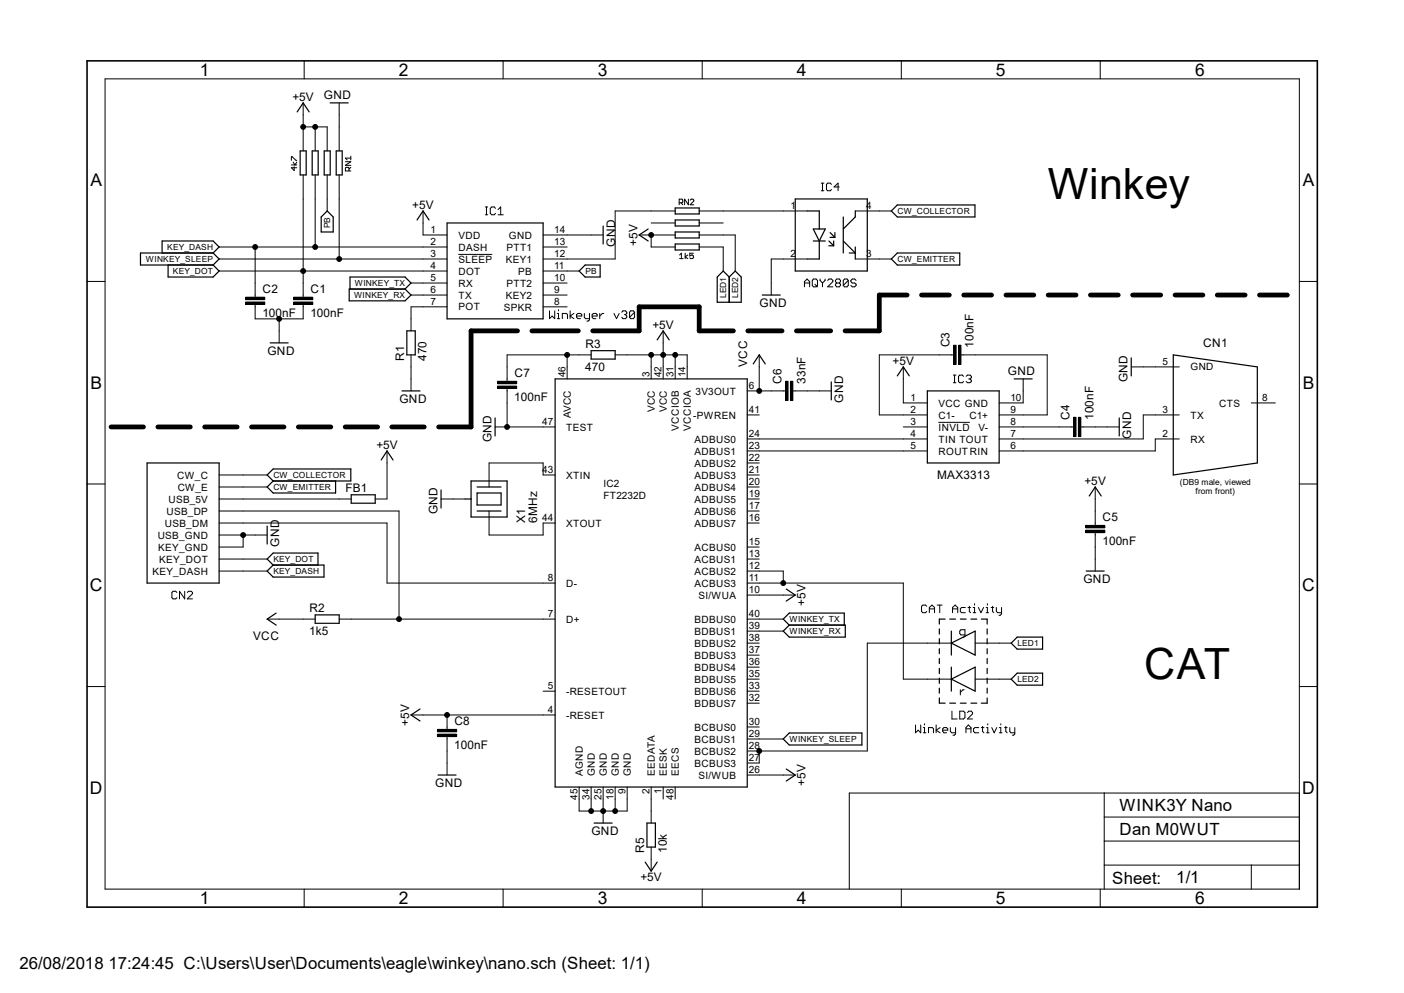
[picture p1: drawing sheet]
<svg xmlns="http://www.w3.org/2000/svg" width="297mm" height="210mm" viewBox="0 0 297 210" stroke-linecap="round" stroke-linejoin="round" font-family="sans-serif">
<g fill="none" stroke="#000" stroke-width=".21">
<path d="M22.2 16.7h252.7v171.3h-252.7zM64.3 12.9v3.8M106.4 12.9v3.8M148.5 12.9v3.8M190.7 12.9v3.8M232.7 12.9v3.8M61.6 34.9h1.2M61.6 33.9v-.8l1.2 .8M62 34.3l.4 .6 .4-.6M62.2 35.3v.8l-.6-.6h1.2M64.1 21.8v10.1M64.1 37v25.9"/>
<path d="M64.1 26.8h5.1v5.1M66.7 26.8v5.1M66.7 37v15.2M69.2 37v7.6M71.8 21.8v10.1M71.8 37v17.8M73.1 34.2h1.1l-1.1 .8h1.1M73.8 36.2v-.6l-.1-.2h-.5l-.1 .2v.6h1.1M74.2 35.4l-.4 .4M74.2 33.4h-1.1l.3 .4M74.2 33v.8M173.7 38.7h.6"/>
<path d="M174 38.7v1.6M175.9 39l-.3-.3h-.5l-.3 .3v1.1l.3 .2h.5l.3-.2M177.5 39.5h-1.1l.9-.8v1.6M18.4 59.5h3.8M46.4 57.3h48.2M46.4 54.8h48.2M46.4 52.2h48.2M54 52.2v10.7M87 59.9h7.6M89.5 44.6v5.1h5.1M96.9 53.8h7.2M102.7 45.4h.5"/>
<path d="M102.7 43.8h.5M102.9 43.8v1.6M104.8 44.1l-.2-.3h-.6l-.3 .3v1l.3 .3h.6l.2-.3M105.4 45.4h1.1M105.4 44.3l.5-.5v1.6M114.9 59.9h5.1M114.9 57.3h7.6M114.9 52.2h5.1M114.9 49.7h12.7M135.2 49.7h7.6M137.8 49.7v2.5h5M137.8 47.2h5"/>
<path d="M142.8 44.6h-12.7v10.2h-15.2M143.7 42.9h.6l.1-.2-.1-.6h-.6v1.2M143.8 53.9l.3-.3v1.1M143.8 54.7h.7M144.1 42.9l.3 .4M144.9 53.6v1.1M145.5 53.9l-.6 .4 .6 .4M145.6 42.1v1.2l-.8-1.2v1.2M146 42.3l.2-.2h.4l.2 .2-.8 1h.8M146.7 53.6h-.8v.5l.4-.2 .4 .2v.4l-.2 .2h-.4l-.2-.2M147.9 52.2h5.1v5.1M147.9 49.7h7.6v7.6"/>
<path d="M147.9 44.6h22.9M147.9 47.2h5.1M170.2 59.9h1.1M170.8 54.8h-7.6v7.6M172.1 59h.5l.3 .3v1.1l-.3 .3h-.5l-.3-.3v-1.1zM173.5 59v.3l.5 .6M173.7 40.3h.6M174 59.9v.8M174.5 59v.3l-.5 .6M175.1 59.3l.3-.3h.5l.3 .3v.3l-1.1 1.1h1.1M177 59.9h.5M177 59.9l-.3-.3v-.3l.3-.3h.5l.3 .3v.3l-.3 .3"/>
<path d="M177 59.9l-.3 .2v.3l.3 .3h.5l.3-.3v-.3l-.3-.2M179.5 59.3l-.3-.3h-.6l-.2 .3v1.1M179.5 59.3v1.1l-.3 .3h-.6l-.2-.3M179.5 59.3l-1.1 1.1M180.9 54.8h7.7M180.9 44.6h7.7M181.1 59.3l-.3-.3h-.5l-.3 .3v.3l.3 .3h.5l.3 .2v.3l-.3 .3h-.5l-.3-.3M274.9 59.5h3.8M51.9 63.9h4.1v.5h-4.1zM51.9 62.9h4.1v.5h-4.1zM54 64.4v3h10.1v-3M59.1 67.4v5.1"/>
<path d="M62.1 63.9h4.1v.5h-4.1zM62.1 62.9h4.1v.5h-4.1zM87 62.4h7.6M87 75.1v7.6M94.6 64.9h-7.6v5.1M114.9 62.4h5.1M114.9 64.9h5.1M116.2 65.7v1.7l.6-.6 .5 .6v-1.7M117.9 66.3h.3v1.1M117.9 67.4h.5M118.2 65.5v.2M119 67.4v-1.1h.8l.3 .2v.9"/>
<path d="M120 75.1v5M120.6 65.7v1.7M121.4 66.3l-.8 .5 .8 .6M122 66.8h1.1v-.3l-.3-.2h-.5l-.3 .2v.6l.3 .3h.5M123.6 66.3v.8l.3 .3h.8M124.7 66.3v1.3l-.3 .3h-.2M125.1 75.1h-17.8v5.5M125.3 66.8h1v-.3l-.2-.2h-.6l-.2 .2v.6l.2 .3h.6M126.9 66.3v1.1M127.7 66.3h-.3l-.5 .5M129.9 66.3l.5 1.1 .6-1.1M130.1 75.1h15.3v5"/>
<path d="M131.5 66l.3-.3h.5l.3 .3v.3l-.3 .2M132.1 66.5h.2M132.3 66.5l.3 .3v.3l-.3 .3h-.5l-.3-.3M134.2 66v1.1l-.2 .3h-.6l-.2-.3M134.2 66l-.2-.3h-.6l-.2 .3v1.1M134.2 66l-1 1.1M137.8 75.1v5M140.3 70v10.1M142.8 75.1v5M160.6 75.1v7.6M170.2 60.7v-1.1l.5-.6 .6 .6v1.1M172.4 60.1l.5 .6"/>
<path d="M191.1 77.6v7.6h5.1M201.7 79.3h.5M201.8 73h.5v4.1h-.5zM201.8 75.1h-15.8v12.7h10.2M201.9 79.3v1.6M202.8 73h.5v4.1h-.5zM203.3 75.1h18.2v12.7h-10.1M203.8 79.6l-.2-.3h-.6l-.2 .3v1.1l.2 .2h.6l.2-.2M204.4 79.6l.3-.3h.5l.3 .3v.3l-.3 .2M239.3 77.6h10.2M81.9 95.4v10.1h-2.5M104.7 90.3h12.7"/>
<path d="M105.2 81.7h4.1v.5h-4.1zM105.2 80.6h4.1v.6h-4.1zM107.3 82.2v8.1M158.1 87.8h2.5M158.1 92.8h38.1M158.1 95.4h38.1M158.1 82.7h8.1M158.1 97.9h2.5M166.2 80.6h.5v4.1h-.5zM167.2 80.6h.5v4.1h-.5zM167.7 82.7h8.2M191.1 90.3h5.1"/>
<path d="M198.5 89.3h6.6M201.7 80.9h.5M204.9 80.1h.3M205.2 80.1l.3 .3v.3l-.3 .2h-.5l-.3-.2M211.4 90.3h15.7M216.5 80.1v5.1h-5.1M227.1 88.3h.5v4h-.5zM228.1 88.3h.5v4h-.5zM228.6 90.3h8.2M249.5 87.8h-7.6v5h-30.5M249.5 92.8h-5.1v2.6h-33M264.7 85.2h5.1"/>
<path d="M18.4 102.4h3.8M46.4 110.6h35.5v12.7h35.5M46.4 108.1h38v22.8M46.4 105.5h27.9M46.4 103h10.1M46.4 100.5h10.1M46.4 113.2h10.1M46.4 118.2h10.1M51.4 113.2v2.5h-5M93.3 105.5h5.1M103.5 108.1v5.1h11.4v-2.6h2.5M117.4 100.5h-2.5v-2.6h-11.4v5.1"/>
<path d="M158.1 110.6h2.5M158.1 108.1h2.5M158.1 105.5h2.5M158.1 103h2.5M158.1 100.5h2.5M158.1 115.7h2.5M158.1 118.2h2.5M229.7 112.1h4v.5h-4zM229.7 111.1h4v.5h-4zM231.7 103v8.1M231.7 112.6v8.2M274.9 102.4h3.8"/>
<path d="M37.4 125.3l-.2-.2h-.6l-.2 .2v1.1l.2 .3h.6l.2-.3M39.1 125.1v1.6l-1.1-1.6v1.6M39.6 125.3l.3-.2h.5l.3 .2v.3l-1.1 1.1h1.1M46.4 120.8h10.1M56.5 130.9h10.2M71.8 130.9h45.6M158.1 123.3h33v20.3h10.2M158.1 120.8h7.6v2.5M158.1 136h2.5M158.1 130.9h7.6M158.1 125.9h10.1M158.1 133.5h7.6"/>
<path d="M158.1 138.6h2.5M196 128.2l-.2-.2h-.6l-.3 .2v1.1l.3 .3h.6l.2-.3M196.6 129.6v-1.1l.5-.5 .6 .5v1.1M196.6 128.8h1.1M198.2 128h1.1M198.8 128v1.6M201.3 136h-17.8v22.8h-25.4M201.5 128.8h1.1M201.5 129.6v-1.1l.6-.5 .5 .5v1.1M204.1 134.3h-.8l-.3-.3v-.5l.3-.3h.8v1.3l-.3 .3h-.2M204.2 128.5h-.8l-.2 .3v.5l.2 .3h.8M204.8 128.5h.5"/>
<path d="M205.1 128.2v1.1l.2 .3M205.9 129.6h.5M205.9 128.5h.3v1.1M206.2 127.7v.3M206.3 136h7.6M207 128.5l.5 1.1 .6-1.1M208.6 129.6h.5M208.6 128.5h.3v1.1M208.9 127.7v.3M209.7 128.5h.5M210 128.2v1.1l.2 .3M210.8 128.5v.8l.3 .3h.8"/>
<path d="M211.9 128.5v1.3l-.3 .3h-.3M18.4 145.2h3.8M87 151.2h30.4M92.5 155.3h4.1v.5h-4.1zM92.5 154.3h4.1v.5h-4.1zM94.6 151.2v3.1M94.6 155.8v8.1M114.9 146.2h2.5M158.1 143.6h2.5M158.1 146.2h2.5M158.1 141.1h2.5M158.1 148.7h2.5"/>
<path d="M158.1 153.8h2.5M158.1 156.3h7.6M160.6 158.8v2.6h-2.5M193.7 153.3v1.7l.5-.6 .6 .6v-1.7M195.3 153.9h.3v1.1M195.3 155h.6M195.6 153.1v.2M196.4 155v-1.1h.8l.3 .2v.9M198 153.3v1.7M198.9 153.9l-.9 .5 .9 .6M199.4 154.4h1.1v-.3l-.3-.2h-.5l-.3 .2v.6l.3 .3h.5M201 153.9v.8l.3 .3h.8"/>
<path d="M201.4 150.4v1.7h1.1M202.1 153.9v1.3l-.2 .3h-.3M203 150.4h.8l.3 .3v1.1l-.3 .3h-.8zM203.2 145.9v1.1M204 145.9h-.3l-.5 .5M204.3 155v-1.1l.6-.6 .5 .6v1.1M204.3 154.1h1.1M204.7 150.7l.2-.3h.6l.2 .3v.3l-1 1.1h1M206.3 143.6h7.6M207.1 153.9h-.9l-.2 .2v.6l.2 .3h.9M207.6 153.9h.6M207.9 153.6v1.1l.3 .3"/>
<path d="M208.7 153.9h.3v1.1M208.7 155h.6M209 153.1v.2M209.8 153.9l.5 1.1 .6-1.1M211.4 153.9h.3v1.1M211.4 155h.6M211.7 153.1v.2M212.5 153.9h.6M212.8 153.6v1.1l.3 .3M213.6 153.9v.8l.3 .3h.8M214.7 153.9v1.3l-.3 .3h-.2M274.9 145.2h3.8"/>
<path d="M122.5 166.5v5h10.2v-5M125.1 166.5v5M127.6 166.5v7.6M130.1 166.5v5M137.8 166.5v7.6M137.8 179.2v5M140.3 166.5v2.5M142.8 166.5v2.5M158.1 163.9h10.1M233.6 167.7v20.3M233.6 177.9h41.3M233.6 172.8h41.3"/>
<path d="M274.9 167.7h-95.2v20.3M64.3 188v3.9M106.4 188v3.9M148.5 188v3.9M190.7 188v3.9M232.7 188v3.9M233.6 183h41.3M264.7 183v5"/>
<circle cx="64.1" cy="26.8" r=".51"/>
<circle cx="66.7" cy="26.8" r=".51"/>
<circle cx="54" cy="52.2" r=".51"/>
<circle cx="64.1" cy="57.3" r=".51"/>
<circle cx="66.7" cy="52.2" r=".51"/>
<circle cx="71.8" cy="54.8" r=".51"/>
<circle cx="137.7" cy="49.7" r=".51"/>
<circle cx="59.1" cy="67.4" r=".51"/>
<circle cx="120" cy="75.1" r=".51"/>
<circle cx="137.7" cy="75.1" r=".51"/>
<circle cx="140.3" cy="75.1" r=".51"/>
<circle cx="142.8" cy="75.1" r=".51"/>
<circle cx="107.3" cy="90.3" r=".51"/>
<circle cx="160.6" cy="82.7" r=".51"/>
<circle cx="51.4" cy="113.2" r=".51"/>
<circle cx="84.4" cy="130.9" r=".51"/>
<circle cx="165.7" cy="123.3" r=".51"/>
<circle cx="94.6" cy="151.2" r=".51"/>
<circle cx="160.6" cy="158.8" r=".51"/>
<circle cx="125" cy="171.5" r=".51"/>
<circle cx="127.6" cy="171.5" r=".51"/>
<circle cx="130.1" cy="171.5" r=".51"/>
</g>
<g fill="none" stroke="#000" stroke-width=".25">
<path d="M62.9 23.7l1.2-1.9 1.3 1.9M63.5 31.9h1.3v5.1h-1.3zM66 31.9h1.3v5.1h-1.3zM68.6 31.9h1.2v5.1h-1.2zM69.8 21.8h3.9M71.1 31.9h1.3v5.1h-1.3zM34.3 53.5v-2.5h10.8l1.3 1.2-1.3 1.3M35.6 56v2.6h9.5l1.3-1.3-1.3-1.3M45.1 53.5h-15.4v2.5h15.4M45.1 53.5l1.3 1.3-1.3 1.2M67.9 45.9l1.3-1.3 1.3 1.3v3.2h-2.6zM88.2 46.5l1.3-1.9 1.3 1.9"/>
<path d="M94.6 47.2h20.3v20.2h-20.3zM123.8 56h3.2v2.6h-3.2l-1.3-1.3zM127.6 47.8v3.8M137.1 48.4l-1.9 1.3 1.9 1.3M142.8 49.1h5.1v1.2h-5.1zM142.8 44h5.1v1.3h-5.1zM142.8 46.5h5.1v1.3h-5.1zM142.8 51.6h5.1v1.3h-5.1zM153 57.3l1.3 1.3 1.2-1.3 1.3 1.3v5.3h-5.1v-5.3zM154.3 58.6v5.3M168.2 42.1h15.3v15.2h-15.3zM170.8 44.6h2.5v3.8"/>
<path d="M172 51h2.6M172 48.4h2.6l-1.3 2.6zM173.3 51v3.8h-2.5M175.3 51l1.1 1M175.3 52h1.1M175.6 49.2l1 1M175.6 50.2h1M176.4 51v1M176.6 49.2v1M178.4 51l2.5 2.5h-1.2M178.4 45.9v7.6M180.9 44.6v1.3l-2.5 2.5"/>
<path d="M180.9 52.2v2.6M188.6 54.8l1.2-1.3h13.2v2.5h-13.2zM189.8 43.3h16.4v2.6h-16.4l-1.2-1.3zM57.1 72.5h3.9M73.9 61.1h11.8l1.3 1.3-1.3 1.2h-11.8zM74 61.1v-2.5h11.7l1.3 1.3-1.3 1.2M86.1 70h1.7v5.1h-1.7zM125.1 74.2h5v1.7h-5zM139 71.9l1.3-1.9 1.3 1.9M159.3 77l1.3-1.9 1.3 1.9M161.2 62.4h3.9M189.8 79.5l1.3-1.9 1.3 1.9"/>
<path d="M239.3 75.7v3.8M248.2 75.1l17.8 2.5v20.3l-17.8 2.6zM31.1 97.9h15.3v25.4h-15.3zM80.6 97.3l1.3-1.9 1.2 1.9M85 82.7h3.9M104.7 88.4v3.8M117.4 80.1h40.7v86.4h-40.7zM175.9 80.8v3.8M196.2 82.7h15.2v15.2h-15.2zM214.5 80.1h3.9M236.8 88.4v3.8M56.5 100.5l1.3-1.3h16.4v2.5h-16.4z"/>
<path d="M56.5 111.3v3.8M57.8 101.7l-1.3 1.3 1.3 1.3h13.2v-2.6M57.8 119.5l-1.3-1.3 1.3-1.2h9.5v2.5M57.8 119.5h10.7v2.5h-10.7l-1.3-1.2zM74.3 104.6h5.1v1.8h-5.1zM93.3 103.6v3.8M98.4 105.5h1.3M99.7 101.7h7.6v7.6h-7.6zM100.9 104.3h5.1v2.5h-5.1zM100.9 108.1h5.1M100.9 103h5.1M230.4 104.9l1.3-1.9 1.3 1.9"/>
<path d="M58.4 129.7l-1.9 1.2 1.9 1.3M66.7 130h5.1v1.8h-5.1zM166.3 124.6l1.9 1.3-1.9 1.2M167 132.2h11.8v2.5h-11.8l-1.3-1.2zM167 132.2l-1.3-1.3 1.3-1.2h11.6v2.5M198.7 133v1.1M198.7 135.1v1.1M198.7 137.2v1.1M198.7 139.3v1M199.9 130.9h-1.2v1.1M200.9 130.9h1.2M201.3 133.5v5.1"/>
<path d="M201.3 136l5-2.5v5.1zM203.2 130.9h1.2M205.4 130.9h1.2M207.6 130.9h1.2v1.1M208.8 133v1.1M208.8 135.1v1.1M208.8 137.2v1.1M208.8 139.3v1M213.9 136l1.3-1.3h5.4v2.6h-5.4zM229.8 120.8h3.8M88.9 149.9l-1.9 1.3 1.9 1.3M165.7 156.3l1.3-1.3h15.3v2.6h-15.3z"/>
<path d="M198.7 141.4v1.1M198.7 143.4v1.1M198.7 145.5v1.1M198.7 147.6v1.1h1.2M200.9 148.7h1.2M201.3 141.1v5.1M201.3 143.6l5-2.5v5.1zM203.2 148.7h1.2M205.4 148.7h1.2M208.8 141.4v1.1M208.8 143.4v1.1M208.8 145.5v1.1"/>
<path d="M208.8 147.6v1.1h-1.2M213.9 143.6l1.3-1.2h5.4v2.5h-5.4zM92.7 163.9h3.8M125.7 174.1h3.8M136.9 174.1h1.7v5.1h-1.7zM166.3 162.6l1.9 1.3-1.9 1.3M136.5 182.3l1.3 1.9 1.2-1.9"/>
</g>
<g fill="none" stroke="#000" stroke-width="1">
<path d="M109.5 70h-9.8v20.3h-6.9M112.5 70h9.8M125.4 70h9.8v-5.1h12.7v5.1h7.3M158.2 70h7.2M168.5 70h7.2M191.9 62.4h-5.9v7.6h-7.2M194.9 62.4h5.9M203.9 62.4h5.9M212.8 62.4h5.9M221.7 62.4h5.9M230.7 62.4h5.9M239.6 62.4h5.9"/>
<path d="M248.6 62.4h5.9M257.5 62.4h5.9M266.4 62.4h5.9M23.5 90.3h6.9M33.4 90.3h6.9M43.3 90.3h6.9M53.2 90.3h6.9M63.1 90.3h6.9M73 90.3h6.9M82.9 90.3h6.8"/>
</g>
<g fill="#000">
<path d="M51.9 63.9h4.1v.5h-4.1z" fill-rule="evenodd"/>
<path d="M51.9 62.9h4.1v.5h-4.1z" fill-rule="evenodd"/>
<path d="M62.1 63.9h4.1v.5h-4.1z" fill-rule="evenodd"/>
<path d="M62.1 62.9h4.1v.5h-4.1z" fill-rule="evenodd"/>
<path d="M201.8 73h.5v4.1h-.5z" fill-rule="evenodd"/>
<path d="M202.8 73h.5v4.1h-.5z" fill-rule="evenodd"/>
<path d="M105.2 81.7h4.1v.5h-4.1z" fill-rule="evenodd"/>
<path d="M105.2 80.6h4.1v.6h-4.1z" fill-rule="evenodd"/>
<path d="M166.2 80.6h.5v4.1h-.5z" fill-rule="evenodd"/>
<path d="M167.2 80.6h.5v4.1h-.5z" fill-rule="evenodd"/>
<path d="M227.1 88.3h.5v4h-.5z" fill-rule="evenodd"/>
<path d="M228.1 88.3h.5v4h-.5z" fill-rule="evenodd"/>
<path d="M229.7 112.1h4v.5h-4z" fill-rule="evenodd"/>
<path d="M229.7 111.1h4v.5h-4z" fill-rule="evenodd"/>
<path d="M92.5 155.3h4.1v.5h-4.1z" fill-rule="evenodd"/>
<path d="M92.5 154.3h4.1v.5h-4.1z" fill-rule="evenodd"/>
<circle cx="64.1" cy="26.8" r=".51"/>
<circle cx="66.7" cy="26.8" r=".51"/>
<circle cx="54" cy="52.2" r=".51"/>
<circle cx="64.1" cy="57.3" r=".51"/>
<circle cx="66.7" cy="52.2" r=".51"/>
<circle cx="71.8" cy="54.8" r=".51"/>
<circle cx="137.7" cy="49.7" r=".51"/>
<circle cx="59.1" cy="67.4" r=".51"/>
<circle cx="120" cy="75.1" r=".51"/>
<circle cx="137.7" cy="75.1" r=".51"/>
<circle cx="140.3" cy="75.1" r=".51"/>
<circle cx="142.8" cy="75.1" r=".51"/>
<circle cx="107.3" cy="90.3" r=".51"/>
<circle cx="160.6" cy="82.7" r=".51"/>
<circle cx="51.4" cy="113.2" r=".51"/>
<circle cx="84.4" cy="130.9" r=".51"/>
<circle cx="165.7" cy="123.3" r=".51"/>
<circle cx="94.6" cy="151.2" r=".51"/>
<circle cx="160.6" cy="158.8" r=".51"/>
<circle cx="125" cy="171.5" r=".51"/>
<circle cx="127.6" cy="171.5" r=".51"/>
<circle cx="130.1" cy="171.5" r=".51"/>
</g>
<path d="M18.4 12.9h260.3v179h-260.3z" fill="none" stroke="#000" stroke-width=".34"/>
<g font-size="9.1">
<text x="221.7" y="42.1">Winkey</text>
<text x="242" y="143.6">CAT</text>
</g>
<g font-size="3.7">
<text x="42.2" y="16.1">1</text>
<text x="84.4" y="16.1">2</text>
<text x="126.5" y="16.1">3</text>
<text x="168.6" y="16.1">4</text>
<text x="210.7" y="16.1">5</text>
<text x="252.8" y="16.1">6</text>
<text x="19.1" y="39.4">A</text>
<text x="275.6" y="39.4">A</text>
<text x="19.1" y="82.3">B</text>
<text x="275.6" y="82.3">B</text>
<text x="19" y="125.1">C</text>
<text x="275.5" y="125.1">C</text>
<text x="19" y="167.9">D</text>
<text x="275.5" y="167.9">D</text>
<text x="42.2" y="191.3">1</text>
<text x="84.4" y="191.3">2</text>
<text x="126.5" y="191.3">3</text>
<text x="168.6" y="191.3">4</text>
<text x="210.7" y="191.3">5</text>
<text x="252.8" y="191.3">6</text>
</g>
<g font-size="3.6">
<text x="236.8" y="171.5">WINK3Y Nano</text>
<text x="236.8" y="176.6">Dan M0WUT</text>
<text x="235.3" y="186.9">Sheet:</text>
<text x="248.8" y="186.8">1/1</text>
<text x="4.1" y="204.9">26/08/2018 17:24:45 C:\Users\User\Documents\eagle\winkey\nano.sch (Sheet: 1/1)</text>
</g>
<g font-size="2.5">
<text x="61.8" y="21.4">+5V</text>
<text x="68.5" y="21">GND</text>
<text x="87.2" y="44.2">+5V</text>
<text x="130.1" y="52.2" transform="rotate(-90 130.1 52.2)">GND</text>
<text x="134.8" y="52" transform="rotate(-90 134.8 52)">+5V</text>
<text x="55.5" y="62">C2</text>
<text x="65.7" y="62">C1</text>
<text x="160.7" y="64.9">GND</text>
<text x="55.5" y="67.1">100nF</text>
<text x="65.7" y="67.1">100nF</text>
<text x="138" y="69.6">+5V</text>
<text x="56.6" y="75.1">GND</text>
<text x="85.5" y="76.3" transform="rotate(-90 85.5 76.3)">R1</text>
<text x="90.3" y="76.3" transform="rotate(-90 90.3 76.3)">470</text>
<text x="123.8" y="73.6">R3</text>
<text x="158.1" y="77.6" transform="rotate(-90 158.1 77.6)">VCC</text>
<text x="188.8" y="77.2">+5V</text>
<text x="200.9" y="73.5" transform="rotate(-90 200.9 73.5)">C3</text>
<text x="206" y="73.5" transform="rotate(-90 206 73.5)">100nF</text>
<text x="254.6" y="73.4">CN1</text>
<text x="108.8" y="79.8">C7</text>
<text x="123.8" y="78.4">470</text>
<text x="165.3" y="81.1" transform="rotate(-90 165.3 81.1)">C6</text>
<text x="170.4" y="81.2" transform="rotate(-90 170.4 81.2)">33nF</text>
<text x="213.2" y="79.4">GND</text>
<text x="238.6" y="80.9" transform="rotate(-90 238.6 80.9)">GND</text>
<text x="84.5" y="85.2">GND</text>
<text x="108.8" y="84.8">100nF</text>
<text x="178.4" y="85.2" transform="rotate(-90 178.4 85.2)">GND</text>
<text x="226.2" y="88.7" transform="rotate(-90 226.2 88.7)">C4</text>
<text x="231.3" y="88.8" transform="rotate(-90 231.3 88.8)">100nF</text>
<text x="79.6" y="95">+5V</text>
<text x="104" y="93.6" transform="rotate(-90 104 93.6)">GND</text>
<text x="239.3" y="92.8" transform="rotate(-90 239.3 92.8)">GND</text>
<text x="198.3" y="101.3">MAX3313</text>
<text x="73.1" y="104.1">FB1</text>
<text x="229.4" y="102.6">+5V</text>
<text x="92.5" y="108.8" transform="rotate(-90 92.5 108.8)">GND</text>
<text x="111.1" y="110.6" transform="rotate(-90 111.1 110.6)">X1</text>
<text x="113.6" y="110.6" transform="rotate(-90 113.6 110.6)">6MHz</text>
<text x="233.3" y="110.2">C5</text>
<text x="59.1" y="115.7" transform="rotate(-90 59.1 115.7)">GND</text>
<text x="233.2" y="115.3">100nF</text>
<text x="229.2" y="123.3">GND</text>
<text x="65.4" y="129.4">R2</text>
<text x="170.4" y="128.1" transform="rotate(-90 170.4 128.1)">+5V</text>
<text x="53.6" y="135.3">VCC</text>
<text x="65.4" y="134.2">1k5</text>
<text x="86.6" y="153.5" transform="rotate(-90 86.6 153.5)">+5V</text>
<text x="96.1" y="153.4">C8</text>
<text x="96.1" y="158.5">100nF</text>
<text x="92.1" y="166.5">GND</text>
<text x="170.4" y="166.2" transform="rotate(-90 170.4 166.2)">+5V</text>
<text x="125.1" y="176.6">GND</text>
<text x="136.3" y="180.4" transform="rotate(-90 136.3 180.4)">R5</text>
<text x="141.1" y="180.4" transform="rotate(-90 141.1 180.4)">10k</text>
<text x="135.5" y="186.4">+5V</text>
</g>
<g font-size="2.1">
<text x="167.3" y="44.2">1</text>
<text x="183.3" y="44.2">4</text>
<text x="91.1" y="51.9">2</text>
<text x="91.1" y="49.3">1</text>
<text x="97" y="53">DASH</text>
<text x="97" y="50.5">VDD</text>
<text x="107.1" y="53">PTT1</text>
<text x="107.7" y="50.5">GND</text>
<text x="117.2" y="51.9">13</text>
<text x="117.2" y="49.3">14</text>
<text x="91.1" y="56.9">4</text>
<text x="91.1" y="54.4">3</text>
<text x="91.1" y="59.5">5</text>
<text x="97" y="58.1">DOT</text>
<text x="97" y="55.5">SLEEP</text>
<text x="107" y="55.5">KEY1</text>
<text x="109.6" y="58.1">PB</text>
<text x="117.2" y="56.9">11</text>
<text x="117.2" y="54.4">12</text>
<text x="117.2" y="59.5">10</text>
<text x="167.3" y="54.4">2</text>
<text x="183.3" y="54.4">3</text>
<text x="91.1" y="62">6</text>
<text x="91.1" y="64.6">7</text>
<text x="97" y="60.6">RX</text>
<text x="97" y="63.2">TX</text>
<text x="97" y="65.7">POT</text>
<text x="106.6" y="65.7">SPKR</text>
<text x="107" y="63.2">KEY2</text>
<text x="107.1" y="60.6">PTT2</text>
<text x="117.2" y="62">9</text>
<text x="117.2" y="64.6">8</text>
<text x="246" y="77.3">5</text>
<text x="119.6" y="79.8" transform="rotate(-90 119.6 79.8)">46</text>
<text x="137.4" y="79.8" transform="rotate(-90 137.4 79.8)">3</text>
<text x="140" y="79.8" transform="rotate(-90 140 79.8)">42</text>
<text x="142.5" y="79.8" transform="rotate(-90 142.5 79.8)">31</text>
<text x="145" y="79.8" transform="rotate(-90 145 79.8)">14</text>
<text x="147.2" y="83.4">3V3OUT</text>
<text x="158.4" y="82.3">6</text>
<text x="251.8" y="78.4">GND</text>
<text x="114.7" y="90">47</text>
<text x="120.7" y="88.5" transform="rotate(-90 120.7 88.5)">AVCC</text>
<text x="138.5" y="87.2" transform="rotate(-90 138.5 87.2)">VCC</text>
<text x="141.1" y="87.2" transform="rotate(-90 141.1 87.2)">VCC</text>
<text x="146.6" y="88.5">-PWREN</text>
<text x="158.4" y="87.4">41</text>
<text x="192.6" y="90">3</text>
<text x="192.6" y="87.4">2</text>
<text x="192.6" y="84.9">1</text>
<text x="198.5" y="88.5">C1-</text>
<text x="198.5" y="86">VCC GND</text>
<text x="205.1" y="88.5">C1+</text>
<text x="213.7" y="90">8</text>
<text x="213.7" y="87.4">9</text>
<text x="213.7" y="84.9">10</text>
<text x="246" y="87.4">3</text>
<text x="251.8" y="88.5">TX</text>
<text x="257.9" y="86">CTS</text>
<text x="267" y="84.9">8</text>
<text x="119.8" y="91.1">TEST</text>
<text x="143.6" y="91.1" transform="rotate(-90 143.6 91.1)">VCCIOB</text>
<text x="146.1" y="91.1" transform="rotate(-90 146.1 91.1)">VCCIOA</text>
<text x="146.9" y="93.6">ADBUS0</text>
<text x="158.4" y="92.5">24</text>
<text x="158.4" y="95">23</text>
<text x="192.6" y="92.5">4</text>
<text x="192.6" y="95">5</text>
<text x="198.5" y="91.1">INVLD</text>
<text x="198.5" y="93.6">TIN TOUT</text>
<text x="207" y="91.1">V-</text>
<text x="213.7" y="92.5">7</text>
<text x="213.7" y="95">6</text>
<text x="246" y="92.5">2</text>
<text x="251.8" y="93.6">RX</text>
<text x="37.5" y="101.2">CW_C</text>
<text x="114.7" y="100.1">43</text>
<text x="119.8" y="101.2">XTIN</text>
<text x="146.9" y="96.1">ADBUS1</text>
<text x="146.9" y="98.7">ADBUS2</text>
<text x="146.9" y="101.2">ADBUS3</text>
<text x="158.4" y="97.6">22</text>
<text x="158.4" y="100.1">21</text>
<text x="198.5" y="96.1">ROUT RIN</text>
<text x="35.6" y="106.3">USB_5V</text>
<text x="37.6" y="103.8">CW_E</text>
<text x="127.6" y="105.5">FT2232D</text>
<text x="127.6" y="103">IC2</text>
<text x="146.9" y="103.8">ADBUS4</text>
<text x="146.9" y="106.3">ADBUS5</text>
<text x="158.4" y="102.7">20</text>
<text x="158.4" y="105.2">19</text>
<text x="158.4" y="107.7">17</text>
<text x="33.4" y="113.9">USB_GND</text>
<text x="34.9" y="111.4">USB_DM</text>
<text x="35.2" y="108.8">USB_DP</text>
<text x="114.7" y="110.3">44</text>
<text x="119.8" y="111.4">XTOUT</text>
<text x="146.9" y="108.8">ADBUS6</text>
<text x="146.9" y="111.4">ADBUS7</text>
<text x="158.4" y="110.3">16</text>
<text x="33.5" y="116.5">KEY_GND</text>
<text x="33.7" y="119">KEY_DOT</text>
<text x="146.9" y="116.5">ACBUS0</text>
<text x="146.9" y="119">ACBUS1</text>
<text x="158.4" y="115.4">15</text>
<text x="158.4" y="117.9">13</text>
<text x="32.3" y="121.5">KEY_DASH</text>
<text x="115.9" y="122.9">8</text>
<text x="119.8" y="124.1">D-</text>
<text x="146.9" y="121.5">ACBUS2</text>
<text x="146.9" y="124.1">ACBUS3</text>
<text x="158.4" y="120.4">12</text>
<text x="158.4" y="122.9">11</text>
<text x="158.4" y="125.5">10</text>
<text x="115.9" y="130.6">7</text>
<text x="119.8" y="131.7">D+</text>
<text x="146.9" y="131.7">BDBUS0</text>
<text x="147.7" y="126.6">SI/WUA</text>
<text x="158.4" y="130.6">40</text>
<text x="146.9" y="134.2">BDBUS1</text>
<text x="146.9" y="136.8">BDBUS2</text>
<text x="158.4" y="133.1">39</text>
<text x="158.4" y="135.6">38</text>
<text x="146.9" y="139.3">BDBUS3</text>
<text x="146.9" y="141.9">BDBUS4</text>
<text x="158.4" y="138.2">37</text>
<text x="158.4" y="140.7">36</text>
<text x="158.4" y="143.3">35</text>
<text x="115.9" y="145.8">5</text>
<text x="119.8" y="146.9">-RESETOUT</text>
<text x="146.9" y="144.4">BDBUS5</text>
<text x="146.9" y="146.9">BDBUS6</text>
<text x="146.9" y="149.5">BDBUS7</text>
<text x="158.4" y="145.8">33</text>
<text x="158.4" y="148.3">32</text>
<text x="115.9" y="150.9">4</text>
<text x="119.8" y="152">-RESET</text>
<text x="146.9" y="154.5">BCBUS0</text>
<text x="158.4" y="153.4">30</text>
<text x="158.4" y="156">29</text>
<text x="146.9" y="157.1">BCBUS1</text>
<text x="146.9" y="159.6">BCBUS2</text>
<text x="158.4" y="158.5">28</text>
<text x="158.4" y="161">27</text>
<text x="123.3" y="164.1" transform="rotate(-90 123.3 164.1)">AGND</text>
<text x="125.8" y="164.1" transform="rotate(-90 125.8 164.1)">GND</text>
<text x="128.4" y="164.1" transform="rotate(-90 128.4 164.1)">GND</text>
<text x="130.9" y="164.1" transform="rotate(-90 130.9 164.1)">GND</text>
<text x="133.4" y="164.1" transform="rotate(-90 133.4 164.1)">GND</text>
<text x="138.5" y="164.1" transform="rotate(-90 138.5 164.1)">EEDATA</text>
<text x="141.1" y="164.1" transform="rotate(-90 141.1 164.1)">EESK</text>
<text x="143.6" y="164.1" transform="rotate(-90 143.6 164.1)">EECS</text>
<text x="146.9" y="162.1">BCBUS3</text>
<text x="147.7" y="164.7">SI/WUB</text>
<text x="158.4" y="163.6">26</text>
<text x="122.2" y="169.2" transform="rotate(-90 122.2 169.2)">45</text>
<text x="124.7" y="169.2" transform="rotate(-90 124.7 169.2)">34</text>
<text x="127.3" y="169.2" transform="rotate(-90 127.3 169.2)">25</text>
<text x="129.8" y="169.2" transform="rotate(-90 129.8 169.2)">18</text>
<text x="132.3" y="168" transform="rotate(-90 132.3 168)">9</text>
<text x="137.4" y="168" transform="rotate(-90 137.4 168)">2</text>
<text x="140" y="168" transform="rotate(-90 140 168)">1</text>
<text x="142.5" y="169.2" transform="rotate(-90 142.5 169.2)">48</text>
</g>
<g font-size="1.8">
<text x="189.9" y="45.3">CW_COLLECTOR</text>
<text x="35.4" y="52.9">KEY_DASH</text>
<text x="69.9" y="48.3" transform="rotate(-90 69.9 48.3)">PB</text>
<text x="30.9" y="55.4">WINKEY_SLEEP</text>
<text x="36.6" y="58">KEY_DOT</text>
<text x="123.8" y="58">PB</text>
<text x="189.9" y="55.4">CW_EMITTER</text>
<text x="74.9" y="63">WINKEY_RX</text>
<text x="75.1" y="60.5">WINKEY_TX</text>
<text x="153.6" y="63.1" transform="rotate(-90 153.6 63.1)">LED1</text>
<text x="156.2" y="63.1" transform="rotate(-90 156.2 63.1)">LED2</text>
<text x="57.8" y="101.1">CW_COLLECTOR</text>
<text x="57.8" y="103.6">CW_EMITTER</text>
<text x="249.6" y="102.7">(DB9 male, viewed</text>
<text x="252.9" y="104.6">from front)</text>
<text x="57.8" y="118.9">KEY_DOT</text>
<text x="57.8" y="121.4">KEY_DASH</text>
<text x="167" y="131.6">WINKEY_TX</text>
<text x="167" y="134.1">WINKEY_RX</text>
<text x="215.2" y="136.7">LED1</text>
<text x="215.2" y="144.3">LED2</text>
<text x="167" y="156.9">WINKEY_SLEEP</text>
</g>
</svg>
